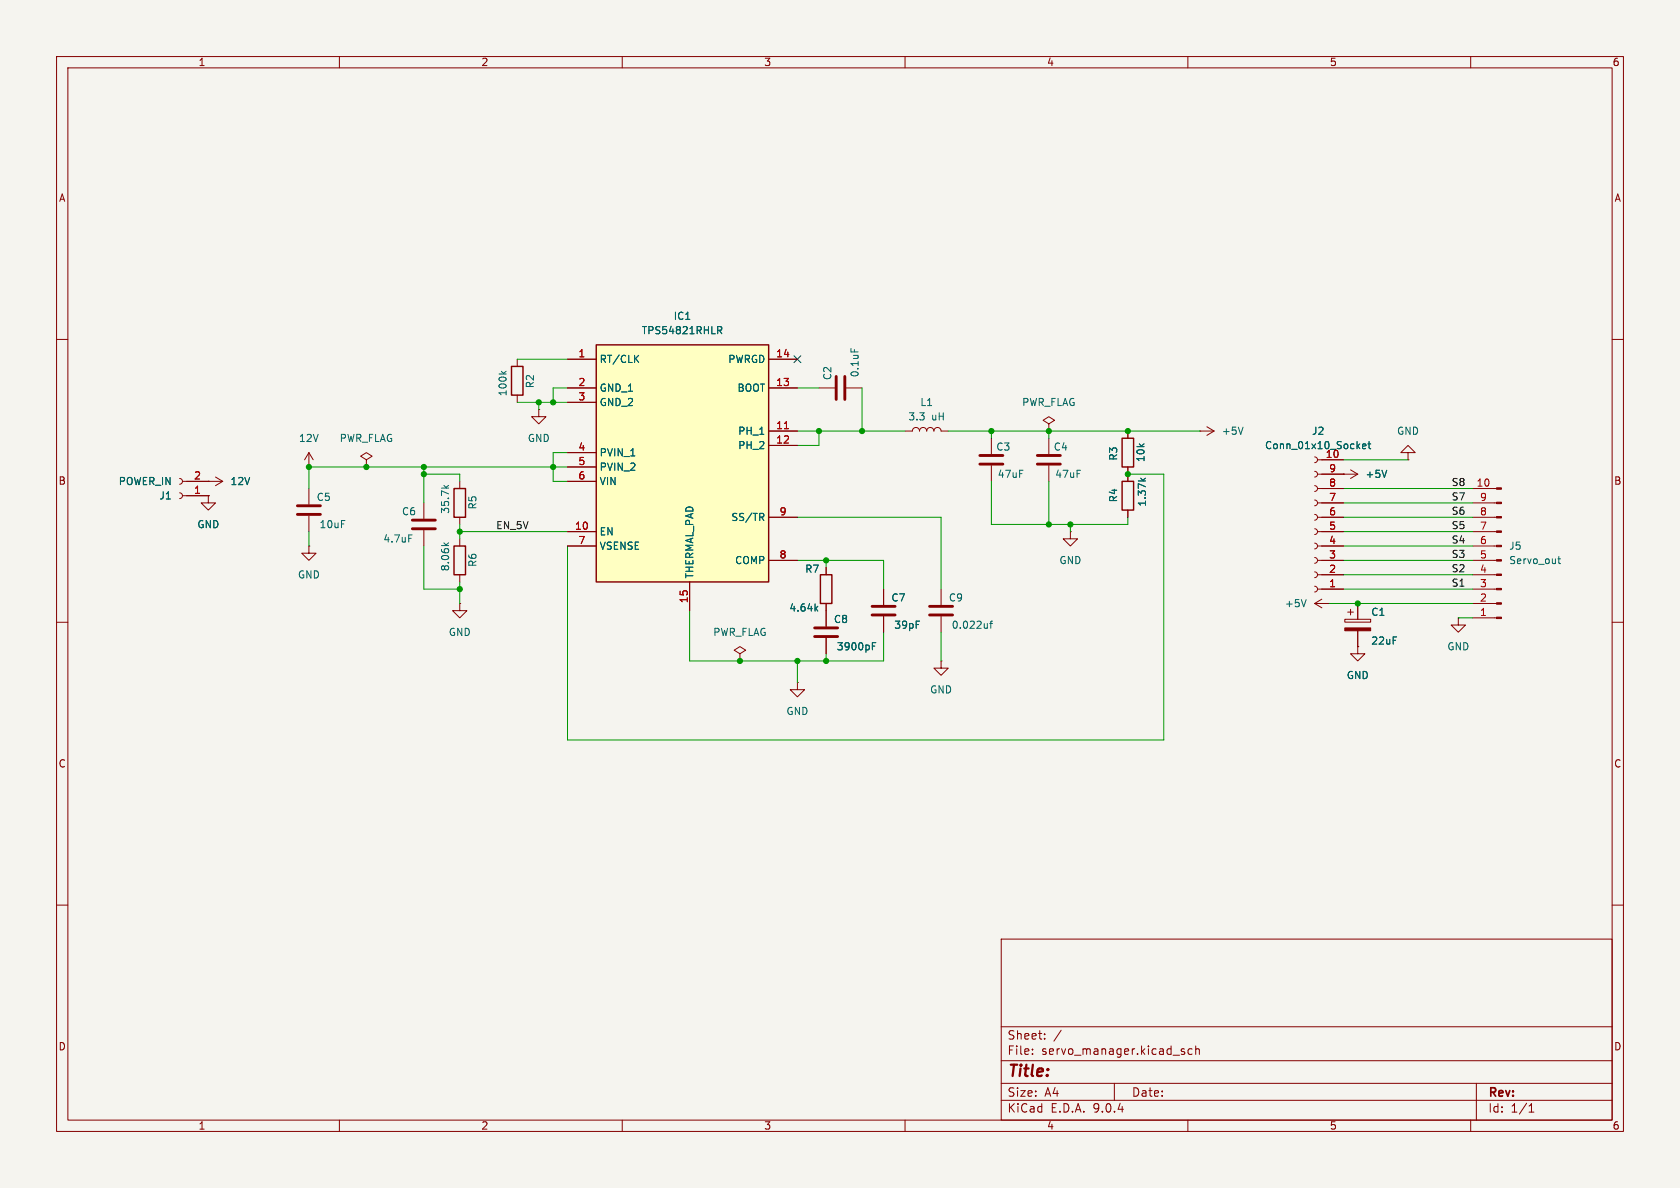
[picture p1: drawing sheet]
<svg xmlns="http://www.w3.org/2000/svg" width="297mm" height="210mm" viewBox="0 0 297 210" stroke-linecap="round" stroke-linejoin="round" font-family="sans-serif">
<path d="M0 0h297v210h-297z" fill="#f5f4ef" stroke="#f5f4ef" stroke-width=".18"/>
<g fill="none" stroke="#840000" stroke-width=".18">
<path d="M10 10h277v190h-277zM12 12h273v186h-273zM60 10v2M110 10v2M160 10v2M210 10v2M260 10v2M10 60h2M285 60h2M36.8 85.1h.1M36.8 85.1h2.6M38.1 84.3l1.3 .8"/>
<path d="M39.4 85.1l-1.3 .8M10 110h2M146 108v2.7M146 112.8v2.8M166.4 104.1v2.8M166.4 109v2.8M285 110h2M10 160h2M177 166h108v32h-108zM285 160h2M60 198v2M110 198v2"/>
<path d="M160 198v2M177 194.5h108M177 191.5h108M177 187.5h108M177 181.5h108M182.5 186.3v.1M182.5 185.5v.1M184.7 183.6v.1M184.7 182.8v.1M187.6 182.1l-1.3 2M197 191.5v3M209 185.9l.4 .1 .1 .2-.3 .2h-.2"/>
<path d="M209 185.4l.4 .1M210 198v2M210.7 185.5l-.4-.1-.3 .3v.4l.2 .2h.5M211.4 185.5l.2-.1 .4 .1v.9M211.4 184.9v1.5M260 198v2M261 191.5v6.5M270.3 196.6h.9M270.3 195.5l.4-.4v1.5"/>
</g>
<path d="M144 111h4.1M144 112.5h4.1M164.3 107.2h4.1M164.3 108.7h4.1" fill="none" stroke="#840000" stroke-width=".51"/>
<path d="M154.2 114.2h.5M154.2 113.6h.6M175 110.2h.5M175.5 109.8l-.3 .2v1.1" fill="none" stroke="#006464" stroke-width=".18"/>
<path d="M105.4 61h30.5v41.9h-30.5z" fill="#ffffc2"/>
<path d="M90.4 64.8h2.1v5.1h-2.1zM105.4 61h30.5v41.9h-30.5zM198.4 77.5h2v5.1h-2zM80.3 96.5h2v5.1h-2zM80.3 86.4h2v5h-2zM198.4 85.1h2v5.1h-2zM145 101.6h2.1v5.1h-2.1z" fill="none" stroke="#840000" stroke-width=".25"/>
<g fill="none" stroke="#840000" stroke-width=".18">
<path d="M91.4 63.5v1.3M91.4 69.9v1.2M95.2 72.4v1.3h1.3l-1.3 1.2-1.2-1.2h1.2M95.2 72.4h.1M100.3 63.5h5.1M100.3 68.6h5.1M100.3 71.1h5.1M135.9 63.5h5.1M135.9 68.6h5.1M135.9 76.2h5.1M135.9 78.7h5.1M144.8 68.6h2.8"/>
<path d="M149.6 68.6h2.8M160 76.2h1.3a.64 .64 0 0 1 .6-.6 .64 .64 0 0 1 .7 .6 .64 .64 0 0 1 .6-.6 .64 .64 0 0 1 .6 .6 .64 .64 0 0 1 .7-.6 .64 .64 0 0 1 .6 .6 .64 .64 0 0 1 .6-.6 .64 .64 0 0 1 .7 .6h1.2M175.3 77.5v2.8M185.4 74.9l1-.6-1-.6-1 .6 1 .6v1.3M185.4 76.2h.1M185.4 77.5v2.8M199.4 76.2v1.3M212.1 76.2h.1M212.1 76.2h2.5M213.4 75.4l1.2 .8M214.6 76.2l-1.2 .8M31.7 87.1l.4 .2 .2 .3-.2 .4-.4 .1"/>
<path d="M31.7 84.6l.4 .1 .2 .4-.2 .3-.4 .2M32.3 85.1h4.5M32.3 87.6h4.5M36.8 87.6v1.3h-1.2l1.2 1.3 1.3-1.3h-1.3M36.8 87.6h.1M36.8 85.1h.1M54.6 82.6h.1M54.6 96.5v1.3h1.3l-1.3 1.3-1.3-1.3h1.3M54.6 96.5h.1M54.6 80v2.6M54.6 86.4v2.8M54.6 91.2v2.8"/>
<path d="M54.6 80l-.8 1.3M54.6 80l.8 1.3M64.8 81.3l1-.7-1-.6-1 .6 1 .7v1.3M64.8 82.6h.1M74.9 88.9v2.8M74.9 93.7v2.8M81.3 85.1v1.3M81.3 91.4v1.3M81.3 95.3v1.2M100.3 80h5.1M100.3 82.6h5.1M100.3 85.1h5.1"/>
<path d="M100.3 94h5.1M100.3 96.5h5.1M135.9 91.4h5.1M135.9 99.1h5.1M175.3 82.3v2.8M185.4 82.3v2.8M189.2 94v1.3h1.3l-1.3 1.2-1.2-1.2h1.2M189.2 94h.1M199.4 82.6v2.5M199.4 90.2v1.2M232.4 98.6l.4 .1 .1 .4-.1 .3-.4 .2M232.4 96l.4 .2 .1 .3-.1 .4-.4 .1"/>
<path d="M232.4 93.5l.4 .1 .1 .4-.1 .3-.4 .2M232.4 90.9l.4 .2 .1 .3-.1 .4-.4 .1M232.4 88.4l.4 .1 .1 .4-.1 .4-.4 .1M232.4 85.9l.4 .1 .1 .4-.1 .3-.4 .2M232.4 83.3l.4 .2 .1 .3-.1 .4-.4 .1M232.4 80.8l.4 .1 .1 .4-.1 .3-.4 .2M232.9 94h4.6M232.9 96.5h4.6M232.9 91.4h4.6M232.9 99.1h4.6M232.9 88.9h4.6M232.9 86.4h4.6"/>
<path d="M232.9 83.8h7.1M232.9 81.3h4.6M237.5 83.8h.1M238.8 83.1l1.2 .7M240 83.8l-1.2 .8M248.9 80h1.3l-1.3-1.3-1.3 1.3h1.3v1.3M248.9 81.3h.1M260.3 94h4.3M260.3 96.5h4.3M260.3 91.4h4.3M260.3 99.1h4.3M260.3 88.9h4.3"/>
<path d="M260.3 86.4h4.3M81.3 106.7v1.3h-1.3l1.3 1.2 1.2-1.2h-1.2M81.3 106.7h.1M81.3 101.6v1.3M121.9 102.9v5.1M130.8 115.6l1-.7-1-.6-1 .6 1 .7v1.2M130.8 116.8h.1M146 100.3v1.3M146 106.7v4M146 112.8v2.8M156.2 104.1v2.8M156.2 109v2.8"/>
<path d="M166.4 116.8v1.3h1.2l-1.2 1.3-1.3-1.3h1.3M166.4 116.8h.1M232.4 103.6l.4 .2 .1 .3-.1 .4-.4 .1M232.4 101.1l.4 .1 .1 .4-.1 .4-.4 .1M232.4 106.7l1.3 .7M232.4 106.7h2.5M232.9 104.1h4.6M232.9 101.6h4.6M233.7 105.9l-1.3 .8M234.9 106.7h.1M237.7 109.5h4.6v.5h-4.6zM238.3 108.2h1"/>
<path d="M238.8 107.7v1M240 114.3v1.3h1.3l-1.3 1.2-1.2-1.2h1.2M240 114.3h.1M240 106.7v2.8M240 111.5v2.8M257.8 109.2v1.3h1.3l-1.3 1.3-1.3-1.3h1.3M257.8 109.2h.1M260.3 106.7h4.3M260.3 109.2h4.3M260.3 104.1h4.3M260.3 101.6h4.3M141 120.7v1.2h1.2l-1.2 1.3-1.3-1.3h1.3"/>
<path d="M141 120.7h.1"/>
</g>
<g fill="none" stroke="#006464" stroke-width=".18">
<path d="M126.9 57.7h.5l.2 .3-.1 .3-.6 .1M127.2 58.4l.4 .6M88.6 65.6l.5 .5M89.5 65.6l-.5 .4M112.4 63.4l.5 .7M112.9 62.8l-.7 .7M150.4 61.6v.6M219.8 75.5l-.5 1.3M240.9 78.9l.6-.1-.1-.3h-.3l-.2 .2v.6h.5M241.8 78.5h.5M242 78v1.1l.3 .2M72.3 94.6h.6"/>
<path d="M78.5 96l.5 .4M78.5 85.8l.5 .5M79.3 96l-.5 .3M79.3 85.8l-.5 .4M134.6 91.4l.4 .6M134.9 90.8l.1 .2-.1 .4M201.7 84.5l.4 .5M202.5 84.5l-.5 .4M245.2 83.1l-.5 1.3M275.4 98.8h.5M275.6 98.4v1.1l.3 .1M144.2 107.5l.4 .5"/>
<path d="M144.6 107.2l-.5 .5M154.2 114.2h.5M154.2 113.6h.6M230.9 106l-.4 1.3"/>
</g>
<path d="M138.7 75.8h.7" fill="none" stroke="#a90000" stroke-width=".18"/>
<path d="M147.8 66.5v4.1M149.4 66.5v4.1M52.6 89.4h4M52.6 90.9h4M72.9 91.9h4.1M72.9 93.5h4.1M173.2 80.5h4.1M173.2 82h4.1M183.4 80.5h4.1M183.4 82h4.1M154.2 107.2h4M154.2 108.7h4" fill="none" stroke="#840000" stroke-width=".51"/>
<g fill="#840000" stroke="#840000" stroke-width=".18">
<path d="M237.7 111h4.6v.5h-4.6z"/>
<path d="M264.6 109.1h.8v.2h-.8z"/>
<path d="M264.6 106.6h.8v.2h-.8z"/>
<path d="M264.6 104h.8v.3h-.8z"/>
<path d="M264.6 101.5h.8v.2h-.8z"/>
<path d="M264.6 98.9h.8v.3h-.8z"/>
<path d="M264.6 96.4h.8v.2h-.8z"/>
<path d="M264.6 93.9h.8v.2h-.8z"/>
<path d="M264.6 91.3h.8v.3h-.8z"/>
<path d="M264.6 88.8h.8v.2h-.8z"/>
<path d="M264.6 86.2h.8v.3h-.8z"/>
</g>
<g fill="none" stroke="#009600" stroke-width=".18">
<path d="M91.4 71.1h8.9M91.4 63.5h8.9M95.2 71.1v1.3M100.3 68.6h-2.5v2.5M141 76.2h19M141 68.6h3.8M144.8 76.2v2.5h-3.8M152.4 68.6v7.6M167.6 76.2h44.5M175.3 76.2v1.3M185.4 76.2v1.3M54.6 94v2.5"/>
<path d="M74.9 83.8h6.4v1.3M74.9 82.6v6.3M74.9 96.5v7.6h6.4M81.3 92.7v2.6M81.3 94h19M100.3 82.6h-45.7v3.8M100.3 80h-2.5v5.1h2.5M141 91.4h25.4v12.7M141 99.1h15.2v5M146 99.1v1.2M175.3 85.1v7.6h24.1v-1.3M185.4 85.1v7.6"/>
<path d="M189.2 92.7v1.3M199.4 83.8h6.3v47h-105.4v-34.3M237.5 94h22.8M237.5 91.4h22.8M237.5 88.9h22.8M237.5 86.4h22.8M237.5 96.5h22.8M237.5 99.1h22.8M237.5 81.3h11.4M81.3 102.9v3.8M121.9 108v8.8h34.3v-5M141 116.8v3.9"/>
<path d="M146 115.6v1.2M166.4 111.8v5M234.9 106.7h25.4M237.5 104.1h22.8M237.5 101.6h22.8M257.8 109.2h2.5"/>
</g>
<path d="M140.4 62.9l1.2 1.2M141.6 62.9l-1.2 1.2" fill="none" stroke="#000084" stroke-width=".18"/>
<g fill="#009600" stroke="#009600" stroke-width=".18">
<circle cx="74.9" cy="82.6" r=".46"/>
<circle cx="64.8" cy="82.6" r=".46"/>
<circle cx="74.9" cy="83.8" r=".46"/>
<circle cx="81.3" cy="94" r=".46"/>
<circle cx="54.6" cy="82.6" r=".46"/>
<circle cx="144.8" cy="76.2" r=".46"/>
<circle cx="152.4" cy="76.2" r=".46"/>
<circle cx="146" cy="99.1" r=".46"/>
<circle cx="141" cy="116.8" r=".46"/>
<circle cx="130.8" cy="116.8" r=".46"/>
<circle cx="146" cy="116.8" r=".46"/>
<circle cx="185.4" cy="92.7" r=".46"/>
<circle cx="175.3" cy="76.2" r=".46"/>
<circle cx="185.4" cy="76.2" r=".46"/>
<circle cx="199.4" cy="83.8" r=".46"/>
<circle cx="189.2" cy="92.7" r=".46"/>
<circle cx="199.4" cy="76.2" r=".46"/>
<circle cx="97.8" cy="71.1" r=".46"/>
<circle cx="95.2" cy="71.1" r=".46"/>
<circle cx="97.8" cy="82.6" r=".46"/>
<circle cx="81.3" cy="104.1" r=".46"/>
<circle cx="240" cy="106.7" r=".46"/>
</g>
<text font-size="2.8" fill="#840000" x="178" y="190.9">Title:</text>
<g font-size="2.1" fill="#840000">
<text x="178" y="184">Sheet:</text>
<text x="178" y="186.7">File:</text>
<text x="184.1" y="186.7">servo_manager.kicad_sch</text>
<text x="178" y="196.9">KiCad</text>
<text x="178" y="194.1">Size:</text>
<text x="184.7" y="194.1">A4</text>
<text x="185.7" y="196.9">E.D.A.</text>
<text x="193.3" y="196.9">9.0.4</text>
<text x="200" y="194.1">Date:</text>
<text x="263" y="194.3">Rev:</text>
<text x="263" y="196.9">Id:</text>
<text x="267.1" y="196.9">1/1</text>
</g>
<g font-size="1.8" fill="#840000">
<text x="35" y="11.9">1</text>
<text x="85" y="11.9">2</text>
<text x="135" y="11.9">3</text>
<text x="185" y="11.9">4</text>
<text x="235" y="11.9">5</text>
<text x="285" y="11.9">6</text>
<text x="10.3" y="35.9">A</text>
<text x="285.3" y="35.9">A</text>
<text x="10.3" y="85.9">B</text>
<text x="285.3" y="85.9">B</text>
<text x="10.3" y="135.9">C</text>
<text x="285.3" y="135.9">C</text>
<text x="10.3" y="185.9">D</text>
<text x="285.3" y="185.9">D</text>
<text x="35" y="199.9">1</text>
<text x="85" y="199.9">2</text>
<text x="135" y="199.9">3</text>
<text x="185" y="199.9">4</text>
<text x="235" y="199.9">5</text>
<text x="285" y="199.9">6</text>
</g>
<g font-size="1.8" fill="#006464">
<text x="113.4" y="59.3">TPS54821RHLR</text>
<text x="119" y="56.7">IC1</text>
<text x="105.9" y="64.4">RT/CLK</text>
<text x="128.6" y="64.4">PWRGD</text>
<text x="89.8" y="70.1" transform="rotate(-90 89.8 70.1)">100k</text>
<text x="94.6" y="68.7" transform="rotate(-90 94.6 68.7)">R2</text>
<text x="105.9" y="69.4">GND_1</text>
<text x="105.9" y="72">GND_2</text>
<text x="130.3" y="69.4">BOOT</text>
<text x="147.2" y="67.3" transform="rotate(-90 147.2 67.3)">C2</text>
<text x="152" y="66.8" transform="rotate(-90 152 66.8)">0.1uF</text>
<text x="162.6" y="72">L1</text>
<text x="180.6" y="72">PWR_FLAG</text>
<text x="130.4" y="77.1">PH_1</text>
<text x="160.5" y="74.5">3.3</text>
<text x="164.7" y="74.5">uH</text>
<text x="215.9" y="77.1">+5V</text>
<text x="231.9" y="77.1">J2</text>
<text x="246.9" y="77.1">GND</text>
<text x="52.8" y="78.3">12V</text>
<text x="60" y="78.3">PWR_FLAG</text>
<text x="93.2" y="78.3">GND</text>
<text x="105.9" y="80.9">PVIN_1</text>
<text x="105.9" y="83.4">PVIN_2</text>
<text x="130.4" y="79.6">PH_2</text>
<text x="176" y="79.9">C3</text>
<text x="186.2" y="79.9">C4</text>
<text x="197.7" y="81.5" transform="rotate(-90 197.7 81.5)">R3</text>
<text x="202.5" y="81.8" transform="rotate(-90 202.5 81.8)">10k</text>
<text x="223.5" y="79.6">Conn_01x10_Socket</text>
<text x="20.9" y="86">POWER_IN</text>
<text x="28.1" y="88.5">J1</text>
<text x="40.6" y="86">12V</text>
<text x="55.9" y="88.7">C5</text>
<text x="105.9" y="86">VIN</text>
<text x="176.3" y="84.7">47uF</text>
<text x="186.4" y="84.7">47uF</text>
<text x="197.7" y="88.9" transform="rotate(-90 197.7 88.9)">R4</text>
<text x="202.8" y="89.7" transform="rotate(-90 202.8 89.7)">1.37k</text>
<text x="241.3" y="84.7">+5V</text>
<text x="34.8" y="93.6">GND</text>
<text x="56.4" y="93.6">10uF</text>
<text x="71" y="91.3">C6</text>
<text x="79.6" y="90.9" transform="rotate(-90 79.6 90.9)">35.7k</text>
<text x="84.4" y="90.2" transform="rotate(-90 84.4 90.2)">R5</text>
<text x="105.9" y="94.8">EN</text>
<text x="129.2" y="92.3">SS/TR</text>
<text x="67.7" y="96.1">4.7uF</text>
<text x="79.6" y="101.1" transform="rotate(-90 79.6 101.1)">8.06k</text>
<text x="84.4" y="100.3" transform="rotate(-90 84.4 100.3)">R6</text>
<text x="105.9" y="97.4">VSENSE</text>
<text x="129.9" y="99.9">COMP</text>
<text x="142.2" y="101.4">R7</text>
<text x="187.2" y="99.9">GND</text>
<text x="266.7" y="97.4">J5</text>
<text x="266.7" y="99.9">Servo_out</text>
<text x="52.6" y="102.5">GND</text>
<text x="122.8" y="102.4" transform="rotate(-90 122.8 102.4)">THERMAL_PAD</text>
<text x="157.5" y="106.5">C7</text>
<text x="167.6" y="106.5">C9</text>
<text x="227.1" y="107.5">+5V</text>
<text x="79.2" y="112.6">GND</text>
<text x="126" y="112.6">PWR_FLAG</text>
<text x="139.5" y="108.3">4.64k</text>
<text x="147.3" y="110.3">C8</text>
<text x="158" y="111.4">39pF</text>
<text x="168.2" y="111.4">0.022uf</text>
<text x="242.3" y="109.1">C1</text>
<text x="147.8" y="115.2">3900pF</text>
<text x="242.3" y="114.1">22uF</text>
<text x="255.8" y="115.2">GND</text>
<text x="164.3" y="122.8">GND</text>
<text x="238" y="120.2">GND</text>
<text x="138.9" y="126.6">GND</text>
</g>
<g font-size="1.8" fill="#a90000">
<text x="102.2" y="63.2">1</text>
<text x="137.1" y="63.2">14</text>
<text x="102.2" y="68.3">2</text>
<text x="102.2" y="70.9">3</text>
<text x="137.1" y="68.3">13</text>
<text x="137.1" y="75.9">11</text>
<text x="102.2" y="79.8">4</text>
<text x="102.2" y="82.3">5</text>
<text x="137.1" y="78.5">12</text>
<text x="234.3" y="81">10</text>
<text x="234.9" y="83.6">9</text>
<text x="34.2" y="87.4">1</text>
<text x="34.2" y="84.8">2</text>
<text x="102.2" y="84.8">6</text>
<text x="234.9" y="88.6">7</text>
<text x="234.9" y="86.1">8</text>
<text x="260.9" y="86.1">10</text>
<text x="261.5" y="88.6">9</text>
<text x="101.6" y="93.7">10</text>
<text x="137.7" y="91.2">9</text>
<text x="234.9" y="93.7">5</text>
<text x="234.9" y="91.2">6</text>
<text x="261.5" y="93.7">7</text>
<text x="261.5" y="91.2">8</text>
<text x="102.2" y="96.3">7</text>
<text x="137.7" y="98.8">8</text>
<text x="234.9" y="101.3">2</text>
<text x="234.9" y="98.8">3</text>
<text x="234.9" y="96.3">4</text>
<text x="261.5" y="101.3">4</text>
<text x="261.5" y="98.8">5</text>
<text x="261.5" y="96.3">6</text>
<text x="121.7" y="106.7" transform="rotate(-90 121.7 106.7)">15</text>
<text x="234.9" y="103.9">1</text>
<text x="261.5" y="106.4">2</text>
<text x="261.5" y="103.9">3</text>
<text x="261.5" y="109">1</text>
</g>
<g font-size="1.8" fill="#0f0f0f">
<text x="256.5" y="88.6">S7</text>
<text x="256.5" y="86">S8</text>
<text x="87.6" y="93.6">EN_5V</text>
<text x="256.5" y="91.1">S6</text>
<text x="256.5" y="93.6">S5</text>
<text x="256.5" y="101.3">S2</text>
<text x="256.5" y="96.2">S4</text>
<text x="256.5" y="98.7">S3</text>
<text x="256.5" y="103.8">S1</text>
</g>
</svg>
